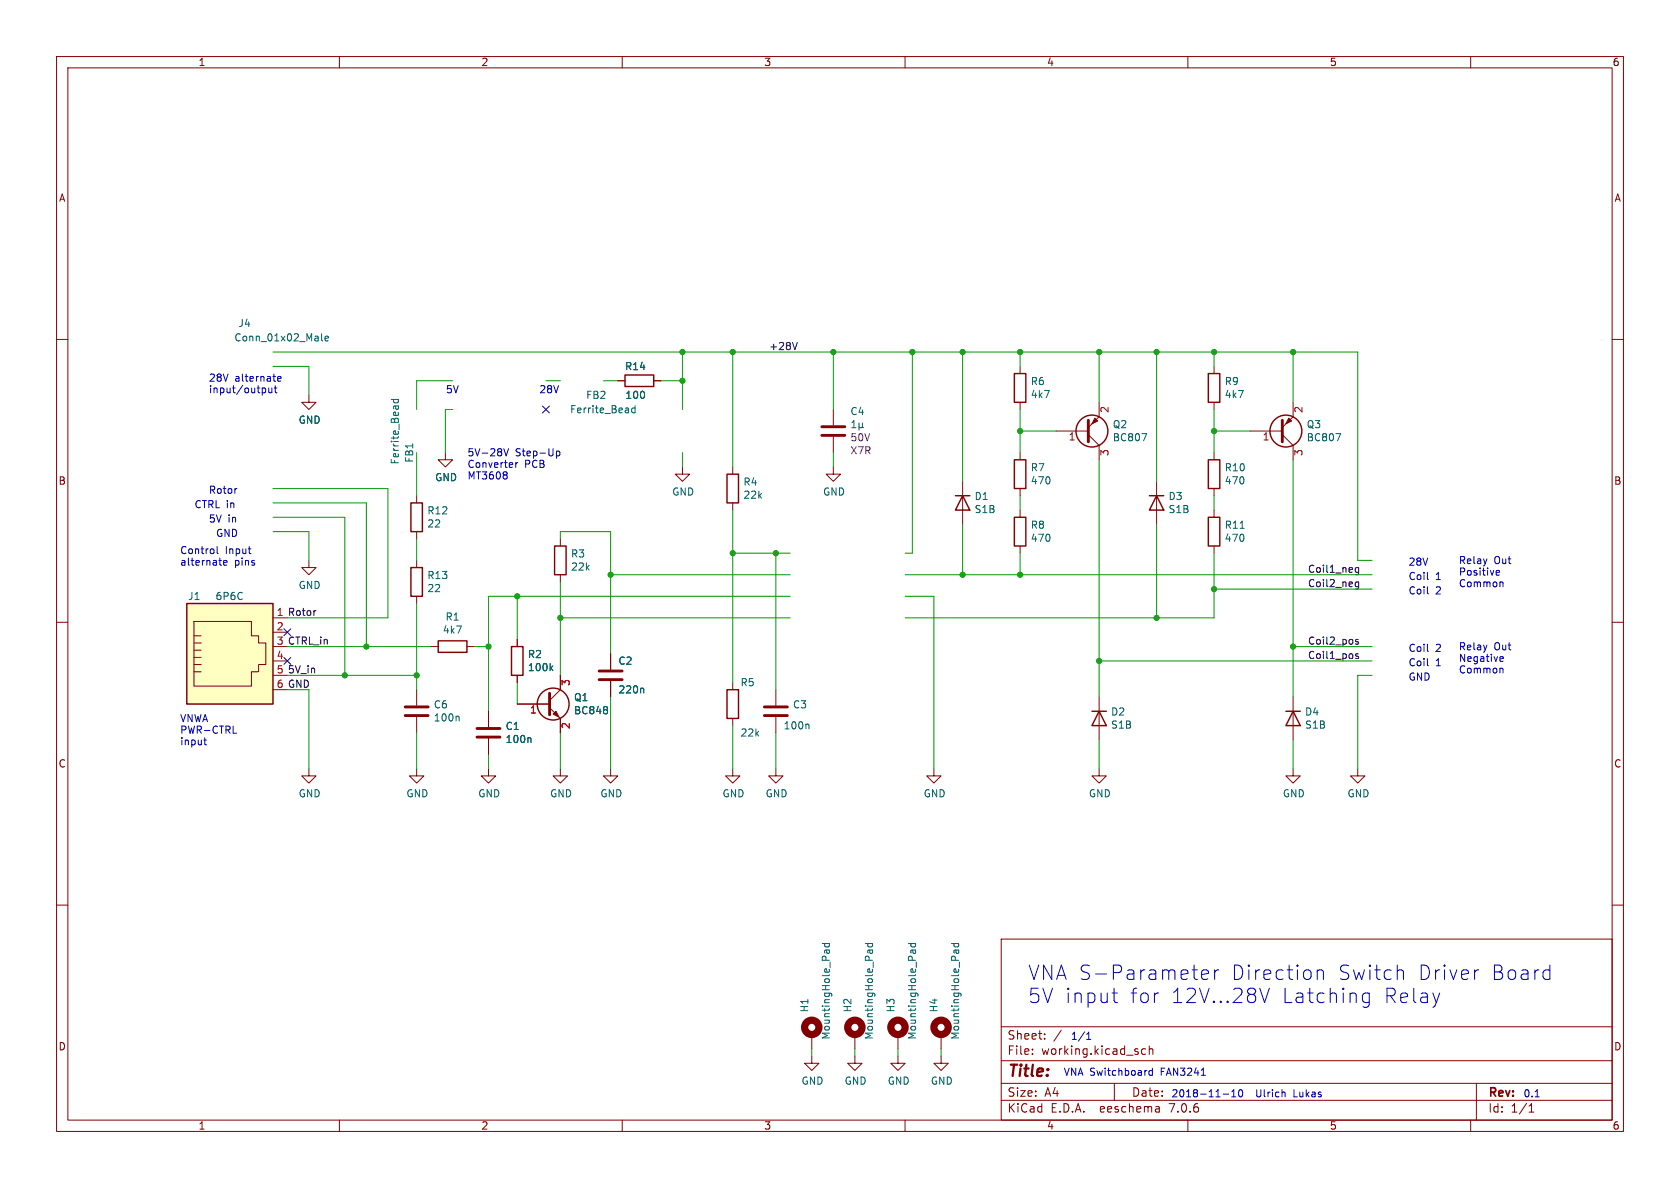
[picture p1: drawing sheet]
<svg xmlns="http://www.w3.org/2000/svg" width="297mm" height="210mm" viewBox="0 0 297 210" stroke-linecap="round" stroke-linejoin="round" font-family="sans-serif">
<g fill="none" stroke="#840000" stroke-width=".18">
<path d="M10 10h277v190h-277zM12 12h273v186h-273zM60 10v2M110 10v2M160 10v2M210 10v2M260 10v2M10 60h2M285 60h2M54.6 69.9v1.2h1.3l-1.3 1.3-1.3-1.3h1.3M109.2 67.3h1.3M115.6 67.3h1.2"/>
<path d="M147.3 72.4v2.8M147.3 77.2v2.8M180.3 64.8v1.2M180.3 71.1v1.3M186.7 76.2h5.7M192.4 76.8l1.9 1.9v2.6M194.3 71.1v2.6l-1.9 1.9M214.6 64.8v1.2M214.6 71.1v1.3M221 76.2h5.7M226.7 76.8l1.9 1.9v2.6M228.6 71.1v2.6l-1.9 1.9"/>
<path d="M54.6 99.1v1.2h1.3l-1.3 1.3-1.3-1.3h1.3M73.7 87.6v1.3M73.7 94v1.3M73.7 99.1v1.2M78.7 80v1.3h1.3l-1.3 1.3-1.2-1.3h1.2M99.1 95.3v1.2M120.6 82.6v1.2h1.3l-1.3 1.3-1.2-1.3h1.2M129.5 82.6v1.2M129.5 88.9v1.3M147.3 82.6v1.2h1.3l-1.3 1.3-1.3-1.3h1.3M170.2 85.1v7.6M180.3 80v1.3"/>
<path d="M180.3 86.4v1.2M180.3 90.2v1.2M180.3 96.5v1.3M204.5 85.1v7.6M214.6 80v1.3M214.6 86.4v1.2M214.6 90.2v1.2M214.6 96.5v1.3M10 110h2M34.3 112.4h1.3M34.3 113.7h1.3M34.3 114.9h1.3"/>
<path d="M34.3 116.2h1.3M34.3 117.5h1.3M34.3 118.7h1.3M34.3 109.9h10.1v2.5h1.3v1.3h1.3v3.8h-1.3v1.2h-1.3v2.6h-10.1zM48.3 109.2h2.5M48.3 111.8h2.5M48.3 114.3h2.5M48.3 116.8h2.5M48.3 119.4h2.5M73.7 105.4v1.3M76.2 114.3h1.3M82.5 114.3h1.3"/>
<path d="M91.4 113v1.3M91.4 119.4v1.3M99.1 119.4v2.5l-1.9 1.9M99.1 101.6v1.3M107.9 115.6v2.8M285 110h2M48.3 121.9h2.5M54.6 135.9v1.3h1.3l-1.3 1.2-1.3-1.2h1.3M73.7 135.9v1.3h1.2l-1.2 1.2-1.3-1.2h1.3M73.7 121.9v2.8M73.7 126.7v2.8M86.4 135.9v1.3h1.2l-1.2 1.2-1.3-1.2h1.3"/>
<path d="M86.4 125.7v2.8M86.4 130.6v2.8M91.4 124.5h5.8M97.2 125.1l1.9 1.9v2.5M99.1 135.9v1.3h1.2l-1.2 1.2-1.3-1.2h1.3M107.9 135.9v1.3h1.3l-1.3 1.2-1.2-1.2h1.2M107.9 120.4v2.8M129.5 135.9v1.3h1.3l-1.3 1.2-1.2-1.2h1.2M129.5 120.7v1.2M129.5 127v1.3M137.2 135.9v1.3h1.2l-1.2 1.2-1.3-1.2h1.3M137.2 121.9v2.8"/>
<path d="M137.2 126.7v2.8M165.1 135.9v1.3h1.3l-1.3 1.2-1.3-1.2h1.3M194.3 135.9v1.3h1.3l-1.3 1.2-1.3-1.2h1.3M194.3 123.2v7.6M228.6 135.9v1.3h1.3l-1.3 1.2-1.3-1.2h1.3M228.6 123.2v7.6M240 135.9v1.3h1.3l-1.3 1.2-1.2-1.2h1.2M10 160h2M285 160h2M177 166h108v32h-108zM60 198v2M110 198v2"/>
<path d="M143.5 186.7v1.3h1.3l-1.3 1.2-1.3-1.2h1.3M143.5 182.9v2.5M151.1 186.7v1.3h1.3l-1.3 1.2-1.2-1.2h1.2M151.1 182.9v2.5M158.7 186.7v1.3h1.3l-1.3 1.2-1.2-1.2h1.2M158.7 182.9v2.5M160 198v2M166.4 186.7v1.3h1.2l-1.2 1.2-1.3-1.2h1.3M166.4 182.9v2.5M177 194.5h108M177 191.5h108M177 187.5h108"/>
<path d="M177 181.5h108M182.5 186.3v.1M182.5 185.5v.1M184.7 183.6v.1M184.7 182.8v.1M187.6 182.1l-1.3 2M197 191.5v3M202.5 185.5l-.4-.1-.3 .3v.4l.2 .2h.5M203.2 185.5l.2-.1 .3 .1 .1 .9M203.2 184.9v1.5M204.9 195.7l.1 .9M205 196.5l-.2 .1"/>
<path d="M205 196h-.2M210 198v2M260 198v2M261 191.5v6.5M270.3 196.6h.9M270.3 195.5l.4-.4v1.5"/>
</g>
<g fill="none" stroke="#840000" stroke-width=".25">
<path d="M110.5 66.3h5.1v2h-5.1zM179.3 66h2.1v5.1h-2.1zM213.6 66h2v5.1h-2zM72.6 88.9h2.1v5.1h-2.1zM98 96.5h2.1v5.1h-2.1zM128.5 83.8h2.1v5.1h-2.1zM168.9 87.6h2.5M170.2 87.6l1.2 2.6h-2.5zM179.3 81.3h2.1v5.1h-2.1zM179.3 91.4h2.1v5.1h-2.1zM203.2 87.6h2.5M204.5 87.6l1.2 2.6h-2.5z"/>
<path d="M213.6 91.4h2v5.1h-2zM213.6 81.3h2v5.1h-2zM33 106.7h15.3v17.8h-15.3zM72.6 100.3h2.1v5.1h-2.1zM77.5 113.3h5v2h-5zM90.4 114.3h2.1v5.1h-2.1zM128.5 121.9h2.1v5.1h-2.1zM193 125.7h2.6M194.3 125.7l1.3 2.6h-2.6zM227.3 125.7h2.6M228.6 125.7l1.3 2.6h-2.6z"/>
<circle cx="193" cy="76.2" r="2.82"/>
<circle cx="227.3" cy="76.2" r="2.82"/>
<circle cx="97.8" cy="124.5" r="2.82"/>
</g>
<g fill="none" stroke="#006464" stroke-width=".18">
<path d="M56.9 59v1.1l.1 .2M57.5 59.8l.6-.1-.1-.2-.4-.1-.1 .2v.6h.5M69.2 70.6h1.2M69.6 70.6v.4l.2 .2 .6-.1v-.5M112.3 71.7v1.3M112.3 72.2l-.4-.1-.2 .3 .1 .5h.5M150.6 75.6h.7M150.6 74.7l.4-.4v1.3M151.9 75.4l.1 .2h.3l.2-.2M151.9 74.8v1.2M152.5 75.4l.2 .2M152.5 74.8v.6"/>
<path d="M201.9 76.7h.8l-.5 1.2M236.2 76.7h.8l-.5 1.2M219.2 93.4h.8M97.4 118.1l.3 .5M97.7 117.7l-.4 .5M81 126.6l.2 .2v.7M93.7 130.4l.2 .2v.7M107.3 125l.1 .2-.1 .2M107.3 125.5l.1 .2-.1 .4M113.6 121.7l.2 .1v.7M142.8 128l.2 .2v.6M145.4 166.8h1.2"/>
<path d="M145.8 166.8v.4l.2 .2 .6-.1v-.5M146.1 167.9v.5M146.6 167.9v.5M146.6 167.9l-.8 .1v.4M153 166.8h1.2M153.5 166.8l-.1 .4 .2 .2 .6-.1v-.5M153.7 167.9l.1 .5M154.2 167.9v.5M154.2 167.9l-.7 .1-.1 .4M160.6 166.8h1.3M161.1 166.8l-.1 .4 .3 .2 .5-.1v-.5M161.3 167.9l.1 .5"/>
<path d="M161.8 167.9l.1 .5M161.9 167.9l-.8 .1-.1 .4M168.2 166.8h1.3M168.7 166.8l-.1 .4 .3 .2 .5-.1v-.5M168.9 167.9l.1 .5M169.4 167.9l.1 .5M169.5 167.9l-.8 .1-.1 .4"/>
</g>
<g fill="none" stroke="#840000" stroke-width=".51">
<path d="M145.3 77h4.1M145.3 75.4h4.1M192.4 74.3v3.8M226.7 74.3v3.8M105.9 118.6h4.1M71.6 126.5h4.1M71.6 125h4.1M84.3 130.3h4.1M84.3 128.8h4.1M97.2 122.6v3.8M105.9 120.1h4.1M135.1 126.5h4.1"/>
<path d="M135.1 125h4.1"/>
</g>
<g fill="#840000" stroke="#840000" stroke-width=".18">
<path d="M193.5 73.9l.6 .5-1.1 .5z"/>
<path d="M227.8 73.9l.5 .5-1 .5z"/>
<path d="M97.8 126.2l.5-.5 .5 1z"/>
</g>
<g fill="none" stroke="#840000" stroke-width="1.3">
<circle cx="143.5" cy="181.6" r="1.27"/>
<circle cx="151.1" cy="181.6" r="1.27"/>
<circle cx="158.7" cy="181.6" r="1.27"/>
<circle cx="166.4" cy="181.6" r="1.27"/>
</g>
<path d="M33 106.7h15.3v17.8h-15.3z" fill="#ffffc2" stroke="#ffffc2" stroke-width=".18"/>
<path d="M140.9 60.5l-.4 1.3M55.7 107.9h.2M239.6 100.9l.2 .3 .4-.1M239.6 103.5l.2 .2h.4M240.1 113.1l-.3-.1-.2 .2 .1 .2 .4 .1v.3h-.5M240.1 115.6h-.3l-.2 .2 .1 .1 .4 .2v.3h-.5M240.2 100.3v1.1l-.3 .2-.3-.1M240.2 102.9v1l-.3 .2h-.3M240.2 100.4l-.4-.1-.2 .3M240.2 102.9h-.4l-.2 .2" fill="none" stroke="#0f0f0f" stroke-width=".18"/>
<g fill="none" stroke="#0000c2" stroke-width=".18">
<path d="M46.5 68.6h.2l.3 .2-.1 .5-.4 .1M47.5 68.6l.1 .8h.3l.2-.1M48.1 68.6v.8M48.5 68.6h.5M48.7 68.2v1.1l.3 .1M49.1 67l.6-.2-.1-.2-.3-.1-.2 .2v.6h.5M89.1 79.3l.4 1.3 .4-1.3M98.4 79.7v1.3M98.4 79.8l.3-.1 .3 .3-.1 .5h-.5M38.4 96.6v1.1l.2 .2M39.5 99.5l.6-.1v-.3h-.4l-.2 .2 .1 .6h.5M41.8 86.4h.1"/>
<path d="M43.9 97h.5M44.2 97.9h.2M89.5 83.5l.2 .1-.2 .3M89.5 84l.2 .2-.2 .4M91.2 81.8v.8M91.5 81.8l-.3 .2M252.4 102.4l.1 .1M252.4 104.9l.1 .1M252.4 117.6l.1 .1M252.4 115.1l.1 .1M264.5 101.5l.2 .2 .3-.1M264.5 101l.2-.2h.2l.2 .2v.1l-.6 .2"/>
<path d="M265.2 116.9h.5M265.2 116.1h.4l.2 .3-.6 .1M265.3 102.9l.4 .2v.6M265.3 118.1l.4 .2v.7M36 130.8h.5M36.2 130.4v1.1l.3 .2M41.2 129.6h.6M196.6 175.5h1M197 174.7v2.2l.1 .2 .5 .1M212.4 172.3l1.2-.2-.1-.5-.7-.2-.4 .4v1l.2 .2 .2 .1 .7-.1M214.7 171.4v1.7M215.5 171.4a.65 .65 0 0 0-.8 .5"/>
<path d="M222.7 174.7l.9 2.5 .8-2.5M232.9 171.7a.63 .63 0 0 1 1.1 .1v1.3M232.9 171.4v1.7M242.1 175.7l-.8-.2-.4 .5v.7l.2 .4 .2 .1 .8-.1M242.1 175.5v2.1a.69 .69 0 0 1-1.1 .4M247.4 171.4h.3l.4 .4v1.3M254.5 175.5l-.6 1.7M261.4 171.4l-.5 .2M273.3 171.4l.7 .2M274 173l-.7 .1M274 170.6v2.5M192.1 183.7h.7"/>
<path d="M192.1 182.8l.4-.3v1.2M203.7 188.8v1.3M203.7 189.3l-.3-.1-.3 .3 .1 .5h.5M212.4 190.1h.7M216.2 193.4h1M217.8 193.9h.7M217.8 193l.3-.4v1.3M219.1 192.7l.2-.1a.68 .68 0 0 1 .4 .7 .68 .68 0 0 1-.4 .6 .84 .84 0 0 1-.2-1.2zM271.4 193.9h.7"/>
</g>
<g fill="none" stroke="#009600" stroke-width=".18">
<path d="M48.3 62.2h191.7v36.9h2.6M48.3 64.8h6.3v5.1M80 67.3h-6.3v5.1M80 72.4h-1.3v7.6M96.5 67.3h2.6M106.7 67.3h2.5M116.8 67.3h3.8M120.6 62.2v10.2M129.5 62.2v20.4M147.3 62.2v10.2M161.3 62.2v35.6h-1.3M170.2 62.2v22.9"/>
<path d="M180.3 62.2v2.6M180.3 72.4v7.6M180.3 76.2h6.4M194.3 62.2v8.9M204.5 62.2v22.9M214.6 62.2v2.6M214.6 72.4v7.6M214.6 76.2h6.4M228.6 62.2v8.9M48.3 86.4h20.3v22.8h-17.8M48.3 94h6.3v5.1M48.3 88.9h16.5v25.4"/>
<path d="M48.3 91.4h12.7v28M73.7 80v7.6M73.7 95.3v3.8M99.1 95.3v-1.3h8.8v21.6M120.6 80v2.6M129.5 97.8h10.2M129.5 90.2v30.5M137.2 97.8v24.1M147.3 80v2.6M170.2 92.7v8.9M180.3 87.6v2.6M180.3 97.8v3.8"/>
<path d="M194.3 81.3v41.9M204.5 92.7v16.5M214.6 87.6v2.6M214.6 97.8v11.4h-54.6M228.6 81.3v41.9M50.8 114.3h25.4M50.8 119.4h22.9M73.7 106.7v15.2M83.8 114.3h2.6M91.4 105.4v7.6M99.1 109.2h40.6M99.1 102.9v16.5"/>
<path d="M107.9 101.6h31.8M139.7 105.4h-53.3v20.3M160 105.4h5.1v30.5M160 101.6h82.6M194.3 116.8h48.3M214.6 104.1h28M228.6 114.3h14M242.6 119.4h-2.6v16.5M50.8 121.9h3.8v14M73.7 129.5v6.4M86.4 133.4v2.5M91.4 120.7v3.8"/>
<path d="M99.1 129.5v6.4M107.9 123.2v12.7M129.5 128.3v7.6M137.2 129.5v6.4M194.3 130.8v5.1M228.6 130.8v5.1M143.5 185.4v1.3M151.1 185.4v1.3M158.7 185.4v1.3M166.4 185.4v1.3"/>
</g>
<path d="M95.9 71.8l1.2 1.2M97.1 71.8l-1.2 1.2M50.2 116.2l1.2 1.2M50.2 111.2l1.2 1.2M51.4 116.2l-1.2 1.2M51.4 111.2l-1.2 1.2" fill="none" stroke="#000084" stroke-width=".18"/>
<g fill="#009600" stroke="#009600" stroke-width=".18">
<circle cx="194.3" cy="116.8" r=".46"/>
<circle cx="204.5" cy="109.2" r=".46"/>
<circle cx="170.2" cy="101.6" r=".46"/>
<circle cx="180.3" cy="101.6" r=".46"/>
<circle cx="180.3" cy="76.2" r=".46"/>
<circle cx="147.3" cy="62.2" r=".46"/>
<circle cx="129.5" cy="62.2" r=".46"/>
<circle cx="120.6" cy="62.2" r=".46"/>
<circle cx="120.6" cy="67.3" r=".46"/>
<circle cx="180.3" cy="62.2" r=".46"/>
<circle cx="170.2" cy="62.2" r=".46"/>
<circle cx="194.3" cy="62.2" r=".46"/>
<circle cx="161.3" cy="62.2" r=".46"/>
<circle cx="214.6" cy="62.2" r=".46"/>
<circle cx="204.5" cy="62.2" r=".46"/>
<circle cx="214.6" cy="76.2" r=".46"/>
<circle cx="214.6" cy="104.1" r=".46"/>
<circle cx="228.6" cy="62.2" r=".46"/>
<circle cx="228.6" cy="114.3" r=".46"/>
<circle cx="73.7" cy="119.4" r=".46"/>
<circle cx="64.8" cy="114.3" r=".46"/>
<circle cx="61" cy="119.4" r=".46"/>
<circle cx="86.4" cy="114.3" r=".46"/>
<circle cx="107.9" cy="101.6" r=".46"/>
<circle cx="99.1" cy="109.2" r=".46"/>
<circle cx="137.2" cy="97.8" r=".46"/>
<circle cx="129.5" cy="97.8" r=".46"/>
<circle cx="91.4" cy="105.4" r=".46"/>
</g>
<g font-size="3.5" fill="#0000c2">
<text x="181.6" y="173.5">VNA S-Parameter</text>
<text x="217.4" y="173.5">Direction</text>
<text x="236.2" y="173.5">Switch</text>
<text x="250.3" y="173.5">Driver</text>
<text x="263.2" y="173.5">Board</text>
<text x="181.6" y="177.6">5V input</text>
<text x="199.5" y="177.6">for</text>
<text x="206.7" y="177.6">12V...28V</text>
<text x="226.3" y="177.6">Latching</text>
<text x="244.3" y="177.6">Relay</text>
</g>
<text font-size="2.8" fill="#840000" x="178" y="190.9">Title:</text>
<g font-size="2.1" fill="#840000">
<text x="178" y="184">Sheet:</text>
<text x="178" y="186.7">File:</text>
<text x="184.1" y="186.7">working.kicad_sch</text>
<text x="178" y="196.9">KiCad</text>
<text x="178" y="194.1">Size:</text>
<text x="184.7" y="194.1">A4</text>
<text x="185.7" y="196.9">E.D.A.</text>
<text x="194.6" y="196.9">eeschema</text>
<text x="200" y="194.1">Date:</text>
<text x="207" y="196.9">7.0.6</text>
<text x="263" y="194.3">Rev:</text>
<text x="263" y="196.9">Id:</text>
<text x="267.1" y="196.9">1/1</text>
</g>
<g font-size="1.8" fill="#840000">
<text x="35" y="11.9">1</text>
<text x="85" y="11.9">2</text>
<text x="135" y="11.9">3</text>
<text x="185" y="11.9">4</text>
<text x="235" y="11.9">5</text>
<text x="285" y="11.9">6</text>
<text x="10.3" y="35.9">A</text>
<text x="285.3" y="35.9">A</text>
<text x="10.3" y="85.9">B</text>
<text x="285.3" y="85.9">B</text>
<text x="10.3" y="135.9">C</text>
<text x="285.3" y="135.9">C</text>
<text x="10.3" y="185.9">D</text>
<text x="285.3" y="185.9">D</text>
<text x="35" y="199.9">1</text>
<text x="85" y="199.9">2</text>
<text x="135" y="199.9">3</text>
<text x="185" y="199.9">4</text>
<text x="235" y="199.9">5</text>
<text x="285" y="199.9">6</text>
</g>
<g font-size="1.8" fill="#006464">
<text x="42.1" y="58">J4</text>
<text x="41.3" y="60.6">Conn_01x02_Male</text>
<text x="110.4" y="65.6">R14</text>
<text x="103.5" y="70.7">FB2</text>
<text x="110.5" y="70.7">100</text>
<text x="182.1" y="68.3">R6</text>
<text x="182.1" y="70.6">4k7</text>
<text x="216.4" y="68.3">R9</text>
<text x="216.4" y="70.6">4k7</text>
<text x="52.7" y="75.1">GND</text>
<text x="100.7" y="73.3">Ferrite_Bead</text>
<text x="150.3" y="73.6">C4</text>
<text x="196.6" y="75.9">Q2</text>
<text x="230.9" y="75.9">Q3</text>
<text x="70.7" y="82.2" transform="rotate(-90 70.7 82.2)">Ferrite_Bead</text>
<text x="73.3" y="81.9" transform="rotate(-90 73.3 81.9)">FB1</text>
<text x="182.1" y="83.5">R7</text>
<text x="196.6" y="78.2">BC807</text>
<text x="216.4" y="83.5">R10</text>
<text x="230.9" y="78.2">BC807</text>
<text x="76.8" y="85.3">GND</text>
<text x="118.7" y="87.8">GND</text>
<text x="131.3" y="86.1">R4</text>
<text x="131.3" y="88.4">22k</text>
<text x="145.4" y="87.8">GND</text>
<text x="172.2" y="88.6">D1</text>
<text x="182.1" y="85.8">470</text>
<text x="206.5" y="88.6">D3</text>
<text x="216.4" y="85.8">470</text>
<text x="75.4" y="91.1">R12</text>
<text x="75.4" y="93.4">22</text>
<text x="172.2" y="90.9">S1B</text>
<text x="182.1" y="93.7">R8</text>
<text x="182.1" y="96">470</text>
<text x="206.5" y="90.9">S1B</text>
<text x="216.4" y="96">470</text>
<text x="216.4" y="93.7">R11</text>
<text x="100.8" y="98.8">R3</text>
<text x="100.8" y="101.1">22k</text>
<text x="33.2" y="106.3">J1</text>
<text x="38" y="106.3">6P6C</text>
<text x="52.7" y="104.3">GND</text>
<text x="75.4" y="102.6">R13</text>
<text x="75.4" y="104.9">22</text>
<text x="78.2" y="112.2">4k7</text>
<text x="78.7" y="109.9">R1</text>
<text x="93.2" y="116.5">R2</text>
<text x="93.2" y="118.8">100k</text>
<text x="109.2" y="117.7">C2</text>
<text x="76.6" y="125.4">C6</text>
<text x="101.4" y="124.2">Q1</text>
<text x="109.2" y="122.8">220n</text>
<text x="130.8" y="121.5">R5</text>
<text x="140.1" y="125.4">C3</text>
<text x="76.6" y="127.7">100n</text>
<text x="89.3" y="129.2">C1</text>
<text x="89.3" y="131.5">100n</text>
<text x="101.4" y="126.5">BC848</text>
<text x="130.8" y="130.4">22k</text>
<text x="138.4" y="129.1">100n</text>
<text x="196.3" y="126.7">D2</text>
<text x="196.3" y="129">S1B</text>
<text x="230.6" y="126.7">D4</text>
<text x="230.6" y="129">S1B</text>
<text x="52.7" y="141.1">GND</text>
<text x="71.8" y="141.1">GND</text>
<text x="84.5" y="141.1">GND</text>
<text x="97.2" y="141.1">GND</text>
<text x="106" y="141.1">GND</text>
<text x="127.6" y="141.1">GND</text>
<text x="135.3" y="141.1">GND</text>
<text x="163.2" y="141.1">GND</text>
<text x="192.4" y="141.1">GND</text>
<text x="226.7" y="141.1">GND</text>
<text x="238.1" y="141.1">GND</text>
<text x="143.1" y="179.1" transform="rotate(-90 143.1 179.1)">H1</text>
<text x="150.7" y="179.1" transform="rotate(-90 150.7 179.1)">H2</text>
<text x="158.3" y="179.1" transform="rotate(-90 158.3 179.1)">H3</text>
<text x="166" y="179.1" transform="rotate(-90 166 179.1)">H4</text>
<text x="146.9" y="183.9" transform="rotate(-90 146.9 183.9)">MountingHole_Pad</text>
<text x="154.5" y="183.9" transform="rotate(-90 154.5 183.9)">MountingHole_Pad</text>
<text x="162.2" y="183.9" transform="rotate(-90 162.2 183.9)">MountingHole_Pad</text>
<text x="169.8" y="183.9" transform="rotate(-90 169.8 183.9)">MountingHole_Pad</text>
<text x="141.6" y="191.9">GND</text>
<text x="149.2" y="191.9">GND</text>
<text x="156.8" y="191.9">GND</text>
<text x="164.5" y="191.9">GND</text>
</g>
<g font-size="1.8" fill="#0f0f0f">
<text x="135.9" y="62">+28V</text>
<text x="231.1" y="101.3">Coil1_neg</text>
<text x="231.1" y="103.9">Coil2_neg</text>
<text x="48.8" y="109">1 Rotor</text>
<text x="48.8" y="114">3 CTRL_in</text>
<text x="50.8" y="119.1">5V_in</text>
<text x="231.1" y="114">Coil2_pos</text>
<text x="231.1" y="116.6">Coil1_pos</text>
<text x="48.8" y="121.7">6 GND</text>
</g>
<g font-size="1.8" fill="#0000c2">
<text x="36.8" y="67.6">28V</text>
<text x="36.8" y="69.6">input/output</text>
<text x="41.5" y="67.6">alternate</text>
<text x="78.7" y="69.6">5V</text>
<text x="95.2" y="69.6">28V</text>
<text x="82.5" y="80.8">5V-28V</text>
<text x="82.5" y="82.8">Converter</text>
<text x="91.1" y="80.8">Step-Up</text>
<text x="92.7" y="82.8">PCB</text>
<text x="34.3" y="89.9">CTRL in</text>
<text x="36.8" y="87.4">Rotor</text>
<text x="82.5" y="84.8">MT3608</text>
<text x="36.8" y="92.5">5V</text>
<text x="38.1" y="95">GND</text>
<text x="40.3" y="92.5">in</text>
<text x="31.7" y="98">Control</text>
<text x="31.7" y="100.1">alternate</text>
<text x="39.8" y="98">Input</text>
<text x="41.4" y="100.1">pins</text>
<text x="248.9" y="100.1">28V</text>
<text x="257.8" y="99.8">Relay</text>
<text x="257.8" y="101.8">Positive</text>
<text x="264.1" y="99.8">Out</text>
<text x="248.9" y="102.6">Coil</text>
<text x="248.9" y="105.2">Coil</text>
<text x="253.8" y="102.6">1</text>
<text x="253.8" y="105.2">2</text>
<text x="257.8" y="103.9">Common</text>
<text x="248.9" y="117.9">Coil</text>
<text x="248.9" y="115.3">Coil</text>
<text x="253.8" y="117.9">1</text>
<text x="253.8" y="115.3">2</text>
<text x="257.8" y="115">Relay</text>
<text x="257.8" y="117.1">Negative</text>
<text x="257.8" y="119.1">Common</text>
<text x="264.1" y="115">Out</text>
<text x="248.9" y="120.4">GND</text>
<text x="31.7" y="127.7">VNWA</text>
<text x="31.7" y="129.8">PWR-CTRL</text>
<text x="31.7" y="131.8">input</text>
<text x="189.2" y="183.9">1/1</text>
<text x="188" y="190.2">VNA Switchboard</text>
<text x="205.3" y="190.2">FAN3241</text>
<text x="207" y="194.1">2018-11-10</text>
<text x="222.2" y="194.1">Ulrich</text>
<text x="229" y="194.1">Lukas</text>
<text x="269.2" y="194.1">0.1</text>
</g>
<g font-size="1.8" fill="#a90000">
<text x="196.3" y="73.1" transform="rotate(-90 196.3 73.1)">2</text>
<text x="230.6" y="73.1" transform="rotate(-90 230.6 73.1)">2</text>
<text x="188.8" y="78.2">1</text>
<text x="196.3" y="80.7" transform="rotate(-90 196.3 80.7)">3</text>
<text x="223.1" y="78.2">1</text>
<text x="230.6" y="80.7" transform="rotate(-90 230.6 80.7)">3</text>
<text x="48.8" y="111.5">2</text>
<text x="48.8" y="116.6">4</text>
<text x="48.8" y="119.1">5</text>
<text x="101" y="121.4" transform="rotate(-90 101 121.4)">3</text>
<text x="93.6" y="126.4">1</text>
<text x="101" y="129" transform="rotate(-90 101 129)">2</text>
</g>
<g font-size="1.8" fill="#840084">
<text x="150.3" y="78.2">50V</text>
<text x="150.3" y="80.5">X7R</text>
</g>
</svg>
